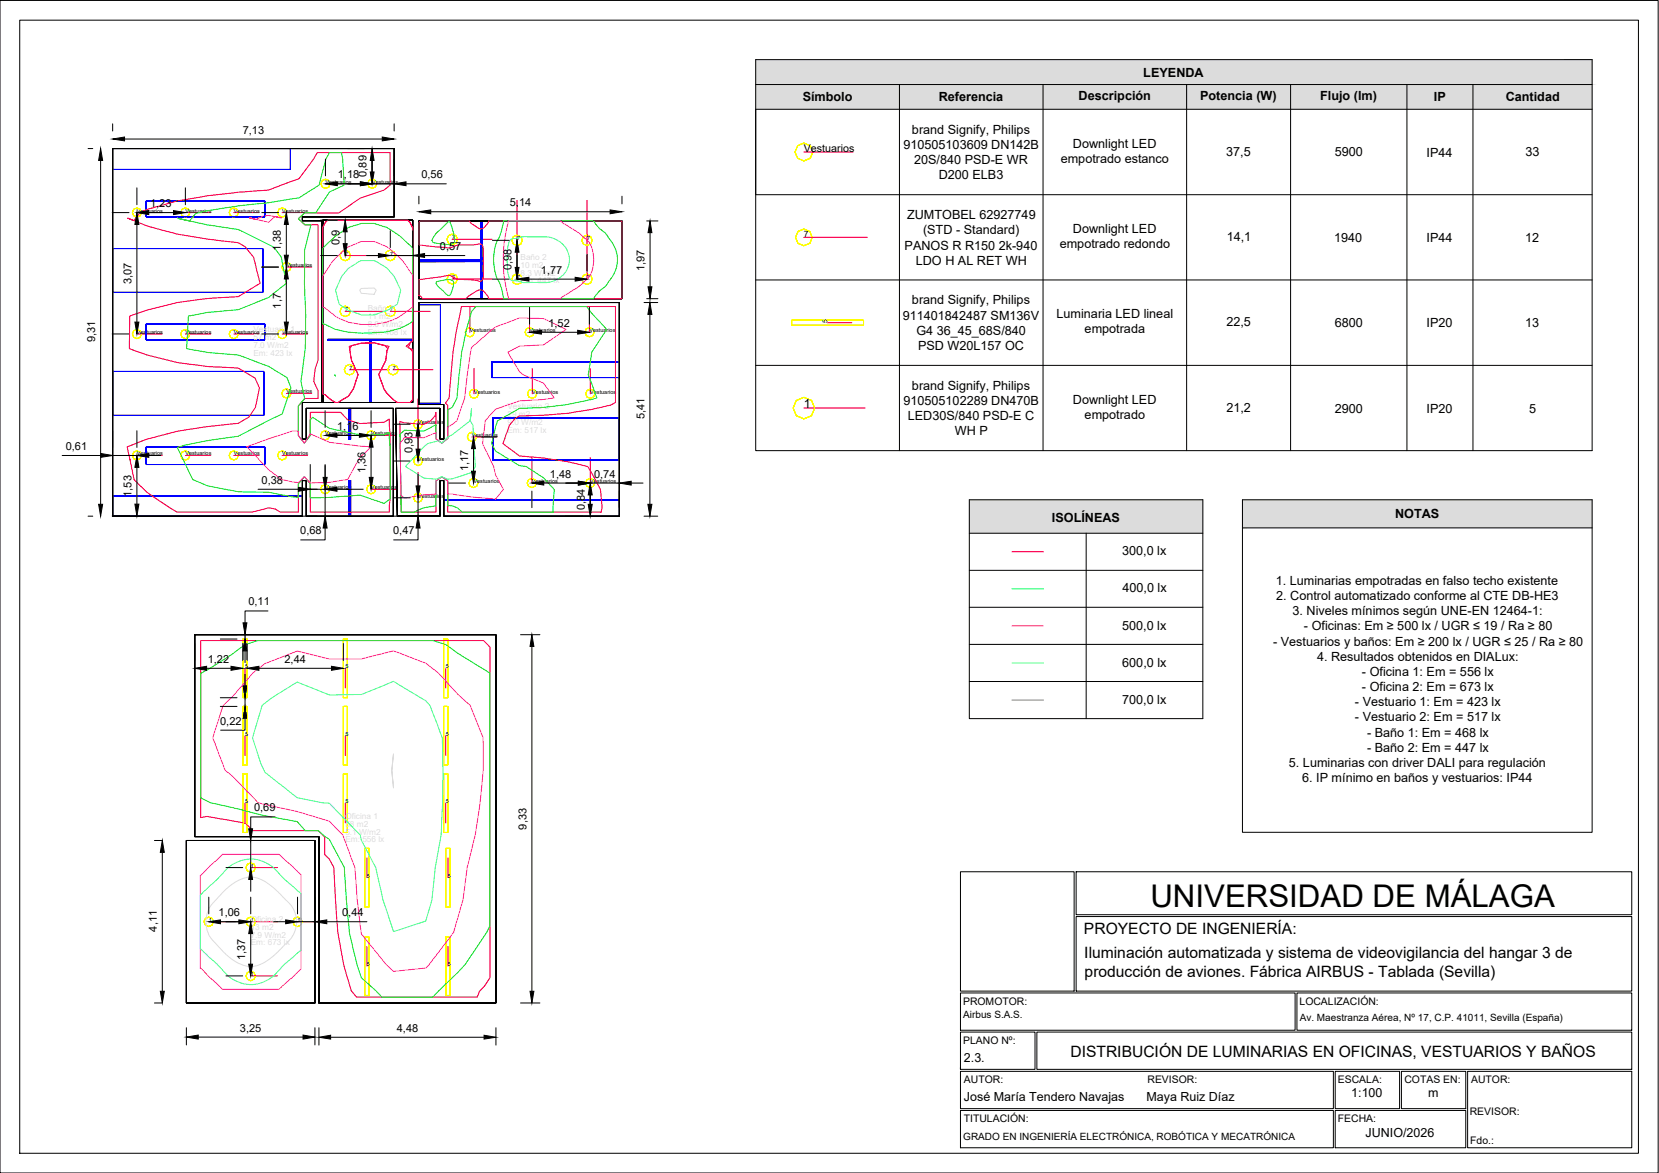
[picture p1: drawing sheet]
<svg xmlns="http://www.w3.org/2000/svg" width="420mm" height="297mm" viewBox="0 0 420 297" stroke-linecap="round" stroke-linejoin="round" font-family="sans-serif">
<!-- layer: DLXLUM -->
<g fill="none" stroke="#ff0" stroke-width=".25">
<path d="M202 36.9l-.7 1.6 .7 1.6 1.6 .7-1.6-.7-.7-1.6 .7-1.6 1.6-.7 1.6 .7 .7 1.6-.7-1.6-1.6-.7zM33.9 53l.8-.4 .8 .4 .4 .8-.4 .8-.8 .4-.8-.4-.4-.8 .4-.8 .8-.4 .8 .4 .4 .8-.4 .8-.8 .4-.8-.4-.4-.8zM33.9 53l-.4 .8 .4 .8 .8 .4 .8-.4 .4-.8-.4 .8-.8 .4-.8-.4-.4-.8 .4-.8 .8-.4zM34.7 52.6l.8 .4 .4 .8-.4-.8zM70.7 53l-.4 .8 .4 .8 .8 .4-.8-.4-.4-.8 .4-.8 .8-.4 .8 .4 .3 .8-.3-.8-.8-.4zM71.5 55l.8-.4 .3-.8-.3 .8zM81.3 46.6l.3 .8 .8 .3 .9-.3 .3-.8-.3 .8-.9 .3-.8-.3zM81.6 45.7l-.3 .9 .3-.9 .8-.3 .9 .3-.9-.3zM83.3 45.7l.3 .9zM93.1 46.6l.3 .8 .8 .3 .9-.3-.9 .3-.8-.3zM93.4 45.7l-.3 .9zM93.4 45.7l.8-.3 .9 .3-.9-.3z"/>
<path d="M95.1 45.7l.3 .9zM95.4 46.6l-.3 .8zM113.6 59.7l.9-.4 1 .4 .4 .9-.4 1-1 .4-.9-.4-.4-1 .4-.9 .9-.4 1 .4 .4 .9-.4 1-1 .4M113.6 59.7l-.4 .9 .4 1 .9 .4M113.6 59.7l-.4 .9zM113.6 59.7l.9-.4zM114.5 59.3l1 .4zM115.5 59.7l.4 .9zM130 59.9l-.4 1zM130 59.9l.9-.4zM130.9 59.5l1 .4zM131.9 59.9l.4 1z"/>
<path d="M147.7 59.9l-.4 1zM147.7 59.9l1-.4zM148.7 59.5l.9 .4zM149.6 59.9l.4 1zM202.1 58.6l1.5-.6 1.5 .6 .6 1.5-.6 1.5-1.5 .6-1.5-.6-.6-1.5 .6-1.5 1.5-.6 1.5 .6 .6 1.5-.6 1.5-1.5 .6M202.1 58.6l-.6 1.5 .6 1.5 1.5 .6M202.1 58.6l-.6 1.5zM202.1 58.6l1.5-.6zM203.6 40.8l1.6-.7 .7-1.6-.7 1.6zM203.6 58l1.5 .6zM205.1 58.6l.6 1.5zM71.7 66.8l-.3 .8 .3 .8 .8 .4-.8-.4-.3-.8 .3-.8 .8-.4 .9 .4 .3 .8-.3-.8-.9-.4z"/>
<path d="M72.5 68.8l.9-.4 .3-.8-.3 .8zM86.1 78.9l.4 .9zM86.1 64.7l.4 .9zM86.5 77.9l.9-.4 .9 .4 .5 1-.5 .9-.9 .4-.9-.4-.4-.9 .4-1 .9-.4 .9 .4 .5 1-.5 .9-.9 .4M86.5 77.9l-.4 1 .4 .9 .9 .4M86.5 79.8l.9 .4zM86.5 77.9l-.4 1zM86.5 77.9l.9-.4zM86.5 63.7l.9-.3 .9 .3 .5 1-.5 .9-.9 .4-.9-.4-.4-.9 .4-1 .9-.3 .9 .3 .5 1-.5 .9-.9 .4M86.5 63.7l-.4 1 .4 .9 .9 .4M86.5 65.6l.9 .4zM86.5 63.7l-.4 1z"/>
<path d="M86.5 63.7l.9-.3zM87.4 77.5l.9 .4zM87.4 66l.9-.4zM87.4 63.4l.9 .3zM88.3 77.9l.5 1zM88.3 63.7l.5 1zM88.8 78.9l-.5 .9zM88.8 64.7l-.5 .9zM97.5 78.9l.4 .9zM97.5 64.7l.4 .9zM97.9 77.9l.9-.4 1 .4 .4 1-.4 .9-1 .4-.9-.4-.4-.9 .4-1 .9-.4 1 .4 .4 1-.4 .9-1 .4M97.9 77.9l-.4 1 .4 .9 .9 .4"/>
<path d="M97.9 79.8l.9 .4zM97.9 77.9l-.4 1zM97.9 77.9l.9-.4zM97.9 63.7l.9-.3 1 .3 .4 1-.4 .9-1 .4-.9-.4-.4-.9 .4-1 .9-.3 1 .3 .4 1-.4 .9-1 .4M97.9 63.7l-.4 1 .4 .9 .9 .4M97.9 65.6l.9 .4zM97.9 63.7l-.4 1zM97.9 63.7l.9-.3zM98.8 77.5l1 .4zM98.8 66l1-.4zM98.8 63.4l1 .3zM99.8 77.9l.4 1z"/>
<path d="M99.8 63.7l.4 1zM100.2 78.9l-.4 .9zM100.2 64.7l-.4 .9zM113.2 60.6l.4 1zM113.2 70.6l.4 1zM113.6 61.6l.9 .4zM113.6 69.7l.9-.4 1 .4 .4 .9-.4 1-1 .4-.9-.4-.4-1 .4-.9 .9-.4 1 .4 .4 .9-.4 1-1 .4M113.6 69.7l-.4 .9 .4 1 .9 .4M113.6 71.6l.9 .4zM113.6 69.7l-.4 .9zM113.6 69.7l.9-.4zM114.5 62l1-.4z"/>
<path d="M114.5 72l1-.4zM114.5 69.3l1 .4zM115.5 69.7l.4 .9zM115.9 60.6l-.4 1zM115.9 70.6l-.4 1zM129.6 70.7l.4 1zM129.6 60.9l.4 .9zM130 71.7l.9 .3zM130 69.8l-.4 .9zM130 69.8l.9-.4zM130 61.8l.9 .4zM130.9 69.4l1 .4z"/>
<path d="M130.9 72l1-.3zM130.9 62.2l1-.4zM131.9 69.8l.4 .9zM132.3 70.7l-.4-.9-1-.4-.9 .4-.4 .9 .4 1 .9 .3 1-.3 .4-1-.4-.9-1-.4-.9 .4-.4 .9 .4 1M132.3 70.7l-.4 1-1 .3-.9-.3M132.3 70.7l-.4 1zM132.3 60.9l-.4-1-1-.4-.9 .4-.4 1 .4 .9 .9 .4 1-.4 .4-.9-.4-1-1-.4-.9 .4-.4 1 .4 .9M132.3 60.9l-.4 .9-1 .4-.9-.4M132.3 60.9l-.4 .9zM147.3 70.7l.4 1zM147.3 60.9l.4 .9zM147.7 71.7l1 .3z"/>
<path d="M147.7 69.8l-.4 .9zM147.7 69.8l1-.4zM147.7 61.8l1 .4zM148.7 69.4l.9 .4zM148.7 72l.9-.3zM148.7 62.2l.9-.4zM149.6 69.8l.4 .9zM150 70.7l-.4-.9-.9-.4-1 .4-.4 .9 .4 1 1 .3 .9-.3 .4-1-.4-.9-.9-.4-1 .4-.4 .9 .4 1M150 70.7l-.4 1-.9 .3-1-.3M150 70.7l-.4 1zM150 60.9l-.4-1-.9-.4-1 .4-.4 1 .4 .9 1 .4 .9-.4 .4-.9-.4-1-.9-.4-1 .4-.4 1 .4 .9M150 60.9l-.4 .9-.9 .4-1-.4"/>
<path d="M150 60.9l-.4 .9zM201.5 60.1l.6 1.5zM202.1 61.6l1.5 .6zM203.6 62.2l1.5-.6zM205.7 60.1l-.6 1.5zM33.5 84.6l.4 .8 .8 .4 .8-.4 .4-.8-.4 .8-.8 .4-.8-.4zM33.9 83.8l.8-.4 .8 .4 .4 .8-.4 .8-.8 .4-.8-.4-.4-.8 .4-.8 .8-.4 .8 .4 .4 .8-.4 .8-.8 .4-.8-.4-.4-.8zM33.9 83.8l-.4 .8 .4-.8 .8-.4zM34.7 83.4l.8 .4zM35.5 83.8l.4 .8zM45.8 84.6l.3 .8 .8 .4 .9-.4 .3-.8-.3 .8-.9 .4-.8-.4zM46.1 83.8l-.3 .8 .3-.8 .8-.4 .9 .4-.9-.4z"/>
<path d="M47.8 83.8l.3 .8zM58 84.6l.4 .8 .8 .4 .8-.4 .4-.8-.4 .8-.8 .4-.8-.4zM58.4 83.8l-.4 .8 .4-.8 .8-.4 .8 .4-.8-.4zM60 83.8l.4 .8zM70.3 84.6l.4 .8 .8 .4-.8-.4zM70.7 83.8l-.4 .8 .4-.8 .8-.4 .8 .4-.8-.4zM71.5 85.8l.8-.4 .3-.8-.3 .8zM71.7 98.8l-.3 .8 .3 .8-.3-.8 .3-.8 .8-.3 .9 .3-.9-.3zM72.3 83.8l.3 .8zM73.4 98.8l.3 .8zM87.2 93.6l.4 1zM87.4 80.2l.9-.4z"/>
<path d="M87.6 92.7l.9-.4 1 .4 .4 .9-.4 1-1 .3-.9-.3-.4-1 .4-.9 .9-.4 1 .4 .4 .9-.4 1-1 .3M87.6 92.7l-.4 .9 .4 1 .9 .3M87.6 94.6l.9 .3zM87.6 92.7l-.4 .9zM87.6 92.7l.9-.4zM88.5 94.9l1-.3zM88.5 92.3l1 .4zM89.5 92.7l.4 .9zM89.9 93.6l-.4 1zM98.2 93.6l.4 1zM98.6 92.7l.9-.4 1 .4 .4 .9-.4 1-1 .3-.9-.3-.4-1 .4-.9 .9-.4 1 .4 .4 .9-.4 1-1 .3M98.6 92.7l-.4 .9 .4 1 .9 .3"/>
<path d="M98.6 94.6l.9 .3zM98.6 92.7l-.4 .9zM98.6 92.7l.9-.4zM98.8 80.2l1-.4zM99.5 94.9l1-.3zM99.5 92.3l1 .4zM100.5 92.7l.4 .9zM100.9 93.6l-.4 1zM117.8 84.1l.4 .8 .8 .4 .8-.4 .3-.8-.3-.8-.8-.3 .8 .3 .3 .8-.3 .8-.8 .4-.8-.4zM118.2 83.3l-.4 .8 .4-.8 .8-.3zM119.2 98.9l-.3 .8 .3 .8-.3-.8zM119.2 98.9l.9-.4z"/>
<path d="M120.1 98.5l.8 .4zM120.9 98.9l.3 .8-.3 .8 .3-.8zM133 84.1l.3 .8 .8 .4-.8-.4zM133.3 83.3l-.3 .8zM133.3 83.3l.8-.3zM133.9 98.9l-.3 .8 .3 .8-.3-.8zM133.9 98.9l.9-.4zM134.1 83l.9 .3 .3 .8-.3 .8-.9 .4 .9-.4 .3-.8-.3-.8zM134.8 98.5l.8 .4zM135.6 98.9l.3 .8-.3 .8 .3-.8zM148.1 84.1l.4 .8 .8 .4 .8-.4-.8 .4-.8-.4zM148.5 83.3l-.4 .8z"/>
<path d="M148.5 83.3l.8-.3zM148.7 98.9l-.4 .8 .4 .8-.4-.8zM148.7 98.9l.8-.4zM149.3 83l.8 .3 .4 .8-.4 .8 .4-.8-.4-.8zM149.5 98.5l.8 .4zM150.3 98.9l.4 .8-.4 .8 .4-.8zM200.5 81.1v1.3v-1.3h18.2v1.3h-18.2v-1.3h18.2v1.3v-1.3zM200.5 81.1h18.2v1.3h-18.2h18.2h-18.2zM33.9 114.5l.8-.3 .8 .3 .4 .8-.4 .8-.8 .4-.8-.4-.4-.8 .4-.8 .8-.3 .8 .3 .4 .8-.4 .8-.8 .4-.8-.4-.4-.8zM33.9 116.1l.8 .4 .8-.4 .4-.8-.4 .8-.8 .4zM33.9 114.5l-.4 .8 .4 .8-.4-.8 .4-.8 .8-.3zM34.7 114.2l.8 .3z"/>
<path d="M35.5 114.5l.4 .8zM46.1 116.1l.8 .4 .9-.4 .3-.8-.3 .8-.9 .4zM46.1 114.5l-.3 .8 .3 .8-.3-.8 .3-.8 .8-.3 .9 .3-.9-.3zM47.8 114.5l.3 .8zM58.4 116.1l.8 .4 .8-.4 .4-.8-.4 .8-.8 .4zM58.4 114.5l-.4 .8 .4 .8-.4-.8 .4-.8 .8-.3 .8 .3-.8-.3zM60 114.5l.4 .8zM70.7 116.1l.8 .4zM70.7 114.5l-.4 .8 .4 .8-.4-.8 .4-.8 .8-.3 .8 .3-.8-.3zM71.5 116.5l.8-.4 .3-.8-.3 .8zM71.7 100.4l.8 .4zM72.3 114.5l.3 .8z"/>
<path d="M72.5 100.8l.9-.4 .3-.8-.3 .8zM81.5 109.4l-.3 .9 .3 .8 .8 .3 .9-.3-.9 .3-.8-.3-.3-.8zM81.5 109.4l.8-.3 .9 .3 .3 .9-.3-.9-.9-.3zM83.5 110.3l-.3 .8zM105.1 115.9l-.4 .8 .4 .8 .8 .4-.8-.4-.4-.8 .4-.8 .8-.3zM105.1 108.3l.8 .3zM105.1 106.6l-.4 .8 .4 .9-.4-.9 .4-.8 .8-.3zM105.9 115.6l.8 .3 .3 .8-.3 .8-.8 .4 .8-.4 .3-.8-.3-.8zM105.9 106.3l.8 .3zM106.7 106.6l.3 .8-.3 .9-.8 .3 .8-.3 .3-.9zM118.4 110.6l.3 .8zM118.7 111.4l.8 .4 .9-.4 .3-.8-.3 .8-.9 .4z"/>
<path d="M118.7 109.8l-.3 .8 .3-.8 .8-.3zM119.2 100.5l.9 .4zM119.5 109.5l.9 .3zM120.1 100.9l.8-.4zM120.4 109.8l.3 .8zM133.9 100.5l.9 .4 .8-.4-.8 .4zM148.7 100.5l.8 .4zM149.5 100.9l.8-.4zM200.9 103.3l.8 2 1.9 .8-1.9-.8zM201.7 101.4l-.8 1.9 .8-1.9 1.9-.8zM203.6 106.1l1.9-.8 .8-2-.8 2zM203.6 100.6l1.9 .8 .8 1.9-.8-1.9z"/>
<path d="M81.5 123l-.3 .9 .3 .8 .8 .3 .9-.3-.9 .3-.8-.3-.3-.8zM81.5 123l.8-.3 .9 .3 .3 .9-.3-.9-.9-.3zM83.5 123.9l-.3 .8zM104.7 126.1l.4 .8zM105.1 126.9l.8 .3zM105.1 125.3l-.4 .8 .4-.8 .8-.4zM105.9 124.9l.8 .4zM105.9 127.2l.8-.3 .3-.8-.3 .8zM106.7 125.3l.3 .8zM107 126.1l-.3-.8-.8-.4-.8 .4-.4 .8 .4 .8 .8 .3 .8-.3 .3-.8-.3-.8-.8-.4-.8 .4-.4 .8 .4 .8M107 126.1l-.3 .8-.8 .3-.8-.3M119.1 123.1l.8 .4 .8-.4 .4-.8-.4 .8-.8 .4z"/>
<path d="M119.1 121.5l-.4 .8 .4 .8-.4-.8 .4-.8 .8-.4zM119.9 121.1l.8 .4 .4 .8-.4-.8zM121.1 122.3l-.4-.8-.8-.4-.8 .4-.4 .8 .4 .8 .8 .4 .8-.4 .4-.8-.4-.8-.8-.4-.8 .4-.4 .8 .4 .8M121.1 122.3l-.4 .8-.8 .4-.8-.4M133.9 123.1l.8 .4 .8-.4 .3-.8-.3 .8-.8 .4zM133.9 121.5l-.4 .8 .4 .8-.4-.8 .4-.8 .8-.4zM134.7 121.1l.8 .4 .3 .8-.3-.8zM135.8 122.3l-.3-.8-.8-.4-.8 .4-.4 .8 .4 .8 .8 .4 .8-.4 .3-.8-.3-.8-.8-.4-.8 .4-.4 .8 .4 .8M135.8 122.3l-.3 .8-.8 .4-.8-.4M148.6 123.1l.9 .4 .8-.4 .3-.8-.3 .8-.8 .4zM148.6 121.5l-.3 .8 .3 .8-.3-.8 .3-.8 .9-.4zM149.5 121.1l.8 .4 .3 .8-.3-.8z"/>
<path d="M150.6 122.3l-.3-.8-.8-.4-.9 .4-.3 .8 .3 .8 .9 .4 .8-.4 .3-.8-.3-.8-.8-.4-.9 .4-.3 .8 .3 .8M150.6 122.3l-.3 .8-.8 .4-.9-.4M61.5 161.8h1.1v14.9h-1.1v-14.9h1.1v14.9v-14.9zM61.5 161.8v14.9h1.1h-1.1zM61.5 161.8h1.1v14.9h-1.1zM61.5 178.9h1.1v14.8h-1.1v-14.8h1.1v14.8h-1.1v-14.8h1.1v14.8h-1.1v-14.8v14.8h1.1v-14.8zM87 161.8h1v14.9h-1v-14.9h1v14.9v-14.9zM87 176.7h1zM87 161.8h1v14.9h-1zM87 178.9h1v14.8h-1v-14.8h1v14.8h-1h1v-14.8zM87 178.9v14.8zM87 178.9h1v14.8h-1z"/>
<path d="M112.4 161.8h1v14.9h-1v-14.9h1v14.9v-14.9zM112.4 161.8h1v14.9h-1v-14.9v14.9h1h-1zM112.4 178.9h1v14.8h-1v-14.8h1v14.8h-1v-14.8h1v14.8h-1v-14.8v14.8h1v-14.8zM61.5 195.9h1.1v14.9h-1.1v-14.9h1.1v14.9h-1.1v-14.9v14.9h1.1v-14.9zM61.5 195.9h1.1v14.9h-1.1zM87 195.9h1v14.9h-1v-14.9h1v14.9h-1h1v-14.9zM87 195.9h1v14.9h-1zM112.4 195.9h1v14.9h-1v-14.9h1v14.9h-1v-14.9h1v14.9h-1v-14.9v14.9h1v-14.9zM62.3 219.7l.4 .8 .8 .4-.8-.4zM62.7 218.8l.8-.3 .8 .3 .4 .9-.4 .8-.8 .4-.8-.4-.4-.8 .4-.9 .8-.3 .8 .3 .4 .9-.4 .8-.8 .4M62.7 218.8l-.4 .9 .4 .8 .8 .4M62.7 218.8l-.4 .9z"/>
<path d="M62.7 218.8l.8-.3zM63.5 218.5l.8 .3 .4 .9-.4-.9zM64.7 219.7l-.4 .8zM92.4 214.8h1v14.9h-1zM92.4 214.8h1h-1v14.9h1h-1zM93.4 214.8v14.9zM112.9 214.8h1.1v14.9h-1.1zM112.9 214.8v14.9h1.1h-1.1v-14.9h1.1v14.9v-14.9zM51.6 233.4l.4 .9 .9 .3-.9-.3zM52 232.6l-.4 .8 .4-.8 .9-.4zM52.9 232.2l.8 .4 .4 .8-.4-.8zM54.1 233.4l-.4 .9-.8 .3 .8-.3z"/>
<path d="M62.3 233.4l.4 .9 .8 .3-.8-.3zM62.7 232.6l.8-.4 .8 .4 .4 .8-.4 .9-.8 .3-.8-.3-.4-.9 .4-.8 .8-.4 .8 .4 .4 .8-.4 .9-.8 .3M62.7 232.6l-.4 .8 .4 .9 .8 .3M62.7 232.6l-.4 .8zM62.7 232.6l.8-.4zM63.5 234.6l.8-.3zM63.5 232.2l.8 .4 .4 .8-.4-.8zM63.5 220.9l.8-.4zM64.7 233.4l-.4 .9zM74.2 233.4l.3 .9 .9 .3 .8-.3 .3-.9-.3 .9-.8 .3-.9-.3zM74.5 232.6l-.3 .8 .3-.8 .9-.4 .8 .4 .3 .8-.3-.8-.8-.4zM92.4 237.3h1v14.8h-1v-14.8h1h-1v14.8h1h-1z"/>
<path d="M92.4 237.3h1v14.8v-14.8v14.8h-1zM112.9 237.3v14.8h1.1h-1.1v-14.8h1.1v14.8h-1.1v-14.8h1.1v14.8h-1.1v-14.8h1.1v14.8v-14.8zM62.3 247.1l.4 .9 .8 .4-.8-.4zM62.7 246.3l.8-.4 .8 .4 .4 .8-.4 .9-.8 .4-.8-.4-.4-.9 .4-.8 .8-.4 .8 .4 .4 .8-.4 .9-.8 .4M62.7 246.3l-.4 .8 .4 .9 .8 .4M62.7 246.3l-.4 .8zM62.7 246.3l.8-.4zM63.5 248.4l.8-.4zM63.5 245.9l.8 .4 .4 .8-.4-.8zM64.7 247.1l-.4 .9z"/>
<circle cx="203.6" cy="38.5" r="2.26"/>
<circle cx="46.9" cy="53.8" r="1.17"/>
<circle cx="59.2" cy="53.8" r="1.17"/>
<circle cx="71.5" cy="53.8" r="1.17"/>
<circle cx="82.4" cy="46.5" r="1.17"/>
<circle cx="94.3" cy="46.5" r="1.17"/>
<circle cx="72.5" cy="67.6" r="1.17"/>
<circle cx="46.9" cy="84.6" r="1.17"/>
<circle cx="59.2" cy="84.6" r="1.17"/>
<circle cx="71.5" cy="84.6" r="1.17"/>
<circle cx="72.5" cy="99.6" r="1.17"/>
<circle cx="119" cy="84.1" r="1.17"/>
<circle cx="120" cy="99.7" r="1.17"/>
<circle cx="134.1" cy="84.1" r="1.17"/>
<circle cx="134.8" cy="99.7" r="1.17"/>
<circle cx="149.3" cy="84.1" r="1.17"/>
<circle cx="149.5" cy="99.7" r="1.17"/>
<circle cx="46.9" cy="115.3" r="1.17"/>
<circle cx="59.2" cy="115.3" r="1.17"/>
<circle cx="71.5" cy="115.3" r="1.17"/>
<circle cx="82.4" cy="110.2" r="1.17"/>
<circle cx="94" cy="110.2" r="1.17"/>
<circle cx="105.9" cy="107.4" r="1.15"/>
<circle cx="105.9" cy="116.7" r="1.14"/>
<circle cx="119.5" cy="110.6" r="1.17"/>
<circle cx="203.6" cy="103.3" r="2.73"/>
<circle cx="82.4" cy="123.9" r="1.17"/>
<circle cx="94" cy="123.9" r="1.17"/>
<circle cx="52.9" cy="233.4" r="1.22"/>
<circle cx="75.4" cy="233.4" r="1.21"/>
</g>
<g fill="none" stroke="#f00" stroke-width=".25">
<path d="M203.6 38.5h12.5M34.7 53.8h6.4M46.9 53.8h6.5M59.2 53.8h6.4M71.5 53.8h6.4M82.4 46.6h6.5M94.2 46.6h6.5M130.9 50.7v20M148.7 50.7v20M72.5 67.6h6.5M87.4 78.9h10.1M87.4 64.7h10.1"/>
<path d="M98.8 78.9h10.1M98.8 64.7h10.1M114.5 60.6h10.1M114.5 70.6h10.1M119 77.7v6.4M134.1 77.7v6.4M149.3 77.7v6.4M203.6 60.1h16.1M34.7 84.6h6.4M46.9 84.6h6.5M59.2 84.6h6.4M71.5 84.6h6.4"/>
<path d="M72.5 99.6h6.5M88.5 93.6h10.1M99.5 93.6h10.1M120.1 93.3v6.4M134.8 93.3v6.4M149.5 93.3v6.4M209.6 81.7h6.1M34.7 115.3h6.4M46.9 115.3h6.5M59.2 115.3h6.4M71.5 115.3h6.4M82.3 110.3h6.5"/>
<path d="M94 110.3h6.4M105.9 101v6.4M105.9 110.3v6.4M105.9 119.6v6.5M119.5 110.6h6.4M119.9 115.9v6.4M134.7 115.9v6.4M149.5 115.9v6.4M203.6 103.3h15.5M82.3 123.9h6.5M94 123.9h6.4M62.1 169.2v5"/>
<path d="M87.5 169.2v5M112.9 169.2v5M62.1 186.3v5M87.5 186.3v5M112.9 186.3v5M62.1 203.4v5M63.5 219.7h6.8M87.5 203.4v5M92.9 217.2v5M112.9 203.4v5M113.5 217.2v5M52.9 233.4h6.7"/>
<path d="M63.5 233.4h6.8M75.4 233.4h6.8M92.9 239.7v5M113.5 239.7v5M63.5 247.1h6.8"/>
</g>
<!-- layer: DLXFURN -->
<g fill="none" stroke="#00f" stroke-width=".25">
<path d="M28.5 37.6h45v5.3h-45zM73.5 37.6v5.3zM28.5 42.9h45zM37 50.9h30.1v4h-30.1zM37 54.9h30.1zM37 50.9h30.1v4v-4zM121.9 56v9.9zM121.9 56h.1zM122 56v19.6zM28.5 62.9h38v11.1h-38zM28.5 62.9v11.1zM28.5 74h38z"/>
<path d="M28.5 62.9h38v11.1v-11.1zM106.1 77.2h5.4v24.9h-5.4h5.4h-5.4zM106.1 77.2h5.4zM106.1 65.9v.4v-.4h15.8zM106.1 66.3l15.8-.1v9.4v-9.4zM111.5 77.2v24.9zM121.9 66.2l-15.8 .1v-.4h15.8v-9.9h.1v19.6M121.9 66.2v9.4h.1M28.5 94.1h38.3v11.1h-38.3v-11.1v11.1h38.3h-38.3zM28.5 94.1h38.3v11.1v-11.1zM37 82.1h30.1v3.9h-30.1zM37 86h30.1z"/>
<path d="M37 82.1h30.1v3.9v-3.9zM83.1 85.9h21.4v.2h-10.5v15.8h-.4v-15.8h-10.5zM83.1 85.9v.2zM83.1 86.1h10.5zM83.1 85.9h21.4zM93.6 86.1v15.8h.4h-.4zM94 86.1v15.8zM94 86.1h10.5zM124.6 91.6h32.2v4h-32.2zM124.6 91.6v4zM124.6 95.6h32.2zM124.6 91.6h32.2z"/>
<path d="M37 113.2h30.1v4.4h-30.1zM37 117.6h30.1zM37 113.2h30.1zM67.1 113.2v4.4zM88.4 111.2h.4zM88.4 103.4h.4v7.8h-.4zM88.4 103.4v7.8zM88.8 103.4v7.8zM124.8 105.8h32v10.7h-32zM124.8 116.5h32zM124.8 105.8h32zM156.8 105.8v10.7z"/>
<path d="M28.5 125.6v5.1v-5.1h48.1v5.1h-48.1zM28.5 130.7h48.1zM28.5 125.6h48.1zM88.4 121.7h.4v9h-.4zM88.4 121.7h.4zM88.8 121.7v9zM112.4 126.6h44.4v4.1h-44.4zM112.4 126.6h44.4z"/>
</g>
<!-- layer: DLXSCENE -->
<g fill="none" stroke="#000" stroke-width=".25">
<path d="M28.5 37.6h71.3v17.3h-23.2M28.5 37.6v93.1M76.6 54.9v1h4.9v46h-4.9v9.3h1h-1v-9.3h4.9v-46h-4.9v-1h23.2v-17.3v17.3zM76.6 54.9v1h4.9v46h-4.9v9.3M81.7 55.7h22.8v46.2v-46.2h-22.8v46.2v-46.2h22.8v46.2h-22.8h22.8v-46.2h-22.8v46.2h22.8h-22.8zM106.1 56h51.4v19.6h-51.4h51.4v-19.6h-51.4v19.6v-19.6h51.4v19.6h-51.4h51.4v-19.6h-51.4v19.6zM106.1 76.6v25.8v-25.8h50.7v54.1h-44.4v-9h-1v9v-9h1v9h44.4v-54.1zM106.1 76.6h50.7v54.1h-44.4v-9h-1v9h-10.8l-.4-27.3 .4 27.3h10.8h-10.8l-.4-27.3h11.2v7.8h1v-8.8h-6.3zM106.1 76.6h50.7v54.1h-44.4v-9h-1v9h-10.8l-.4-27.3h11.2v7.8h1v-8.8h-6.3zM76.6 111.2h1v-7.8h22v27.3h-22v-9M77.6 103.4v7.8v-7.8h22v27.3h-22v-9h-1h1v9h22v-27.3zM100.2 103.4h11.2v7.8h1v-8.8h-6.3h6.3v8.8h-1v-7.8z"/>
<path d="M28.5 130.7h48.1v-9v9zM77.6 121.7h-1v9h-48.1v-93.1h71.3h-71.3v93.1M77.6 121.7h-1v9h-48.1M49.3 160.7h76.3v93.3h-44.8h44.8v-93.3h-76.3v51.2h31.5v42.1v-42.1h-31.5v-51.2h76.3v93.3h-44.8v-42.1h-31.5zM49.3 160.7h76.3v93.3h-44.8v-42.1h-31.5zM47.2 212.8h32.6v41.2h-32.6h32.6v-41.2zM47.2 212.8h32.6v41.2v-41.2h-32.6v41.2v-41.2v41.2h32.6h-32.6z"/>
</g>
<!-- layer: DLXISO -->
<path d="M32.2 55.2l1.7 .7 1.7-2.2 1.7-.7a78.2 78.2 0 0 1 13.8-3.1l9.2-1.2 4.6-.4a10.9 10.9 0 0 0 6.3-1.4l4.5-1.7 3.7-4.9 .9-1.7h18.5v8.3l-1.5 1.2-3.1 1.1a12.5 12.5 0 0 0-5.9 3l-2.5 1.7h-8.7l-1.5 1.5 1.6 1.5h3.4v34.2l-.8 2.2-.3 3.3 1.1 2.4v1.9h-3.4l-1.6 1.9v7.5l1.5 1.9 1.5-1.9v-5.9h7.7l1.8 1.9 3 1 6.2-.4 1.3-.8 .2 3.9v16.4l-.2 3.3h-20v-7.2l-1.5-1.8-1.5 1.8v7.2h-4.6l-1.3-.8-1.7-.3-1.4 .4a19 19 0 0 1-7.9 .7h-13.8l-3.2-2a36.2 36.2 0 0 1-7.7-6.3l-1.8-8.3a78.3 78.3 0 0 1 23.5-5.4l4.6-.5 2.7-1.6 1.7-2.4 1-5-1.1-2.5-4.3-2.5a81.7 81.7 0 0 1-26.1-4.4l-1.4-.5 .1-8.3a82.7 82.7 0 0 1 27.4-4.9l5.6-3.4-1.7-6.6-2.1-2.6-1.8-1-6.1-.8a70.7 70.7 0 0 1-20.3-4.8zM82.4 56.3l.6-.6h20.2a4.2 4.2 0 0 1 1.3 4.3v26.3l-.5 .4-.6 1.3 1.1 .4v12.8l-.6 .7h-2a2.4 2.4 0 0 1-2.7-1.1l-.6-.6a13 13 0 0 1-2.7-5.4 11.8 11.8 0 0 0 2.1-6l.3-.5-.9-.9a14 14 0 0 0-8.4 .1l-.4 .9a11.1 11.1 0 0 0 1.7 5.7l.4 .7a13.9 13.9 0 0 1-2.5 5.6l-2.6 1.5h-.6l-.9-.5-1.8-1.5-.6-.1v-42.2zM82.4 56.3l.6-.6h20.2a4.2 4.2 0 0 1 1.3 4.3v26.3l-1.6 1.4a2.28 2.28 0 0 1 1.6 2.8v10.7l-.6 .7h-2a2.4 2.4 0 0 1-2.7-1.1l-.6-.6a13 13 0 0 1-2.7-5.4 11.8 11.8 0 0 0 2.1-6l.5-1.1a15.4 15.4 0 0 0-10.1 0 15.2 15.2 0 0 0 1.9 6.4l.4 .7a13.9 13.9 0 0 1-2.5 5.6l-2.6 1.5h-.6l-.9-.5-1.8-1.5-.6-.1v-42.2zM106.1 56.3a2.85 2.85 0 0 1 2.4-.3h9.3a1.43 1.43 0 0 1 1.7 .7l.9 .5a1.76 1.76 0 0 0 3-.5l.3-.7h33.8v18.9a.57 .57 0 0 1-.1 .7 .57 .57 0 0 1-.7 0h-33l-.2-.6-.6-.8a1.53 1.53 0 0 0-2.6-.3l-1.4 1a2.33 2.33 0 0 1-2.5 .7h-8.9a.77 .77 0 0 1-.9-.5 .86 .86 0 0 1-.5-1.1v-2.5a.58 .58 0 0 1 .1-.7 .58 .58 0 0 1 .7-.1l4.8-.6a3.8 3.8 0 0 1 2.7-.1 8.9 8.9 0 0 0 4.9 .9l1.3 .1a1.15 1.15 0 0 0 1.5 0l.3-.9v-4.8v-2.4l-.4-.9a2.36 2.36 0 0 0-2 0h-3.7l-.8 .2a5.7 5.7 0 0 1-4.2 .4l-4.5-.5a.61 .61 0 0 1-.7-.2 .61 .61 0 0 1 0-.7zM116.8 77.6h39.1v24.3l-1.3 .7a86 86 0 0 1-23 2.7l-1.1 .6-1.5 1.8-1.6 4.6 4.2 3.2 7.3 .7a57.6 57.6 0 0 1 9.9 1.9l2.1 3.7a6 6 0 0 1 1.4 4.4l.2 2.4-.3 1.1h-38.8v-7.9l-1.5-1.1-1.5 1.1v7.9h-8.8l-.3-23 1.1 .4 3.7 .3a3.9 3.9 0 0 0 4.3-3v6.7l1.5 1.1 1.5-1.2v-8.4l-.6-.5 .9-1.3a120.1 120.1 0 0 1 3.1-23.2zM50.8 162.2h71.7l1.6 1.7v83.7l-1.3 2-1.4 1.5-.5 1.4h-30.6l-1.4-1.6a87.8 87.8 0 0 1-4-24.7l-.4-6.5-1.1-2.2-1.1-1.1v-4.4l-1.7-1.7h-16.5l-1.9-1.8-9.7-1.8-1.7 .3z" fill="none" stroke="#f00" stroke-width=".25"/>
<path d="M44.9 55.3l3.1 .7 1.6-2 3-.7 7.7-1.2 7.7-.8 7.7-1.2 5.1-3.2 1.7-6.6 .9-1.7h3.1l.3 1.7 .4 6.6-3.8 1.7-3.4 5.3h-2.9l-1.5 1.5 1.6 1.5h1.5l-.8 3.2a14.1 14.1 0 0 0-.8 6.7v4.9l.2 5a115.1 115.1 0 0 1-.2 13.2l-.9 6.7 .9 4.3-1.5 1.9v7.5l1.5 1.9 1.5-1.9v-3.9l.6-.8 4.2 2.9 4.7 1a31.9 31.9 0 0 0 9.2 .6l1.3-.6 .2 3.6v13.3l-1.5 1.1-6.2-2.1-7.7 .6-4.8 .1v-3.6l-1.5-1.8-1.5 1.8v3.4l-3-.4a45.3 45.3 0 0 0-12.3-1l-4.6-.9a17.4 17.4 0 0 1-6.9-2.2l-3.9-8a85.6 85.6 0 0 1 13.9-2.7l1.5-.2 11.2-5.7 2.2-6.6-1-2.6-1.5-.9a18.1 18.1 0 0 0-6.3-3.1l-1.5-.6a11.8 11.8 0 0 0-6.2-1.4l-4.6-.3-5.4-1 .5-8.3a87.7 87.7 0 0 1 12.6-1.6l7.7-3.1 4.5-3.6-1.3-6.6-1.7-2.4-9.2-4.6-1.5-.2a105.9 105.9 0 0 1-13.9-2.6zM110.4 59.1l3.1-2.9a.3 .3 0 0 1 .4-.2 .3 .3 0 0 1 .1 .4l.8 2.3 .3 2a.89 .89 0 0 1-.5 1.1l-.9 .2-2-.2a3.3 3.3 0 0 1-2.2-.7v-.5zM127.5 56h22a1.19 1.19 0 0 1 1.4 .8l1 1.1 1.5 1.2 1.7 2.4 1.1 2.5 .2 2.3-.4 2-.9 1.7-1.7 2.5-1.6 1.2-1 1.2a1.06 1.06 0 0 1-1.5 .7h-21.8l-.5-2.5-1.5-3.6-.5-3.1 .1-1.9 .3-2.2 1.6-3.9zM81.7 62.9a20.3 20.3 0 0 1 7.2-5.5 11.1 11.1 0 0 1 11 1.5l1.4 .9 3.2 3v18.5a17.1 17.1 0 0 1-9.8 3 27.3 27.3 0 0 1-10.4-1.2l-1.9-.9-.7-.2zM110.6 71.3l1.1-.2a3 3 0 0 1 3.2 .2v.9l-.6 2a.68 .68 0 0 1-.6 .6 .68 .68 0 0 1-.8-.4l-2.1-2a.74 .74 0 0 1-.2-1.1zM120.5 77.6h28l1.3 1.6 3.9 4.2-3.8 5.8-.9 5.8 2.2 5.8a79 79 0 0 1-19.6 2.6l-5.6 3.1-1.5 5.8 1 1.9 6.1 3.7 1.7 .2 2.2 1.5a9.6 9.6 0 0 1 3.9 3.4l1 .9-.3 5.8h-23l-1.1-1-1.3-.6-1.3-.1v-6.2l-1.5-1.1-1.5 1.1v6.3l-.7 .1a9.4 9.4 0 0 0-4.8 1.5h-3.3l-.3-19.7 1.1-1 4.9 .2 3.1-1.6v3.5l1.5 1.1 1.5-1.2v-7.2l1.2-.7 1.1-2.3a90 90 0 0 1 3.7-21.9zM85 95.2l-.3-.4 .3 .4M50.8 170.5l2.1-1.1 6.1-3.8 1.5-1.2a8.4 8.4 0 0 1 6.6-2.2h42.5l3.4 1.1 3 2.1 8.1 5.1v63.9l-.8 1.7-3.3 4.9a24.7 24.7 0 0 1-5.7 6.8l-4.7 4.7h-12.9l-5.2-4.9-1.1-3.3a64.6 64.6 0 0 1-2.5-14.8l-.7-9.8-3.8-7.2-2.8-2.2h-3.3l-2-2.2-1.7-.3a150.9 150.9 0 0 1-16.1-3.6l-4.2-.9-2.5-1.3z" fill="none" stroke="#0f0" stroke-width=".25"/>
<path d="M63.2 55.2l1.6 .4 1.6-.8 1.6-.2 3.3 .6-1.7-.4-1.6 1.5zM128.7 56h11.6a2.33 2.33 0 0 1 2.2 .4l4.1 2.6 2.5 2.2 .8 1.7 .5 2.6-.3 2.7-.9 2-2.9 2.6-3.6 2.2a1.89 1.89 0 0 1-2.2 .6h-10.9a.53 .53 0 0 1-.9-.2l-1-5.3-.2-3 .1-5.3zM85 65.3l.7-.6a9.8 9.8 0 0 1 5.1-3.3l.7-.2a9.7 9.7 0 0 1 5.9 1 19.7 19.7 0 0 1 7.1 7.6v8a16.3 16.3 0 0 1-12.3 4.4 13.9 13.9 0 0 1-9.8-4.2l-.7-.2v-7.8l2.4-3.6zM119.4 88l2.6-2.3a12.7 12.7 0 0 1 5.9-3.8l3.7-1.4 6.1 .2 5.7 2.7-5.7 3.9-6.1 .4-3 1.5 3 4.9 1 .9 5.1 2 2.7 3.8-2.7 .4-3.7 .2a8.8 8.8 0 0 0-4.8 .9l-3.7 1.3-2.6 2.9-.7 5.8 1.7 3.5a11.4 11.4 0 0 1 1.6 4.5l2 3.6-2 2.5-12.1-1.3v-3.3l-1.5-1.1-1.5 1.1v3.3l-3.1 .2-4.9 .8-.9-.7-.2-13.2 1.1-1.4 4.9 .1 3.1-1.3v1.5l1.5 1.1 1.5-1.2v-2.9l2.3-1.6a30.7 30.7 0 0 0 2.5-10.4zM62.5 113.1l11.7-4 1.4 .1v1.1l1.5 1.9 1.5-2.3 1.7 .7a11.2 11.2 0 0 0 6.2 1.8l7.5 .7-2.9 2.8-3 5.5-1.6 .3a28.6 28.6 0 0 1-7.9 .6l-1.5-1.6-1.5 1.5-4.3-.8a53.3 53.3 0 0 1-8.8-8.3zM64.1 170.4l3-2.4 8.2-3.1 4.8 1.2a13.7 13.7 0 0 0 6.6 .8h1.6a13.1 13.1 0 0 0 6.5-.9l4.9-1.2 8.1 3.1a25.6 25.6 0 0 1 6.5 6.1l1.7 1.8 3.1 2.8 3.2 8.2a110.6 110.6 0 0 1-4 32.9 60.2 60.2 0 0 1-2.9 14.6l-.5 1.8-6.2 8.2-.9 .8-8.1 .9-1.9-1.7-6.3-7.8-1-8.6-.6-8.2-3.1-8.3-3.4-3.5a113.3 113.3 0 0 0-16.3-4.2l-1.7-.4-6.4-6.7-2-1.5-3.1-8.3 2.6-8.2 2.5-2.3zM50.7 221.7l5.1-4.8a1.55 1.55 0 0 1 1.8-.5h11.5a2.46 2.46 0 0 1 2.7 1l3.8 3.5a1.66 1.66 0 0 1 .6 2.1v21.3a1.25 1.25 0 0 1-.8 1.8l-3.8 3.5a2.42 2.42 0 0 1-2.7 .9h-11.8a1.21 1.21 0 0 1-1.4-.7l-2.6-2.3-1.6-1.7a1.36 1.36 0 0 1-.8-1.5z" fill="none" stroke="#f0f" stroke-width=".25"/>
<path d="M88.2 68l1.3-.8a4.5 4.5 0 0 1 3.3-1.2h.7a2.9 2.9 0 0 1 2.6 .7 11 11 0 0 1 5.2 6.3l.2 .5-.9 3.5a14.7 14.7 0 0 1-6.5 2.7h-1.3a9.8 9.8 0 0 1-3.9-.9l-.7-.2-2.3-1.6-.9-3.5a14.4 14.4 0 0 1 3.2-5.5zM129.3 60.6l.5-.2 1.6-.1a5.8 5.8 0 0 1 3-.3h4.5l1.8 .6 1 .6 .9 .7 1 1.2 .5 1.7 .1 1.2-.1 1.1-.8 1.7-.8 1-1.2 .8-2.4 .9h-4.7a6 6 0 0 1-3.4-.4 1.82 1.82 0 0 1-2.1-1.9l-.3-2.7 .1-3.3 .3-1.6zM107.3 113.2l1-.9 2.8-.7 .8 .6 1.5-1.5 1.1-.6 4.6-3.6 .3-3.1-.3 3.1 .7 1.2 .1 4.6 .5 5.8-1 1.6-4.8 1.5-1.2 .2-1.5-.7-1.5 .7-3.1-.3-4.6-3zM66.4 178.6l2.3-1.8 6.6-4.1 8.1 3.3h1.6l6.5-.1 8.2-3.4 8.1 4.9 1.1 1.2 3.1 8.2 .2 8.3-.1 8.2a68.7 68.7 0 0 1-1.6 14.7l-.8 6.6a19.3 19.3 0 0 1-1.4 6.9l-.5 1.7-8.1 2.7a102.6 102.6 0 0 1-4.2-14.6l-.3-1.6-3.7-6.9-.3-1.4-7.8-8-1.9-.1-6.2-1.3-8.2-6.4-1-2.2-2.1-6.6zM50.8 226.6l3.9-3.6 3-3.3 2.3-1.4 1.9-.6 2.4-.2 1.6 .4 1.9 .8a18.8 18.8 0 0 1 4.5 4.2l3.1 2.7a1.87 1.87 0 0 1 .8 2.3v11.5a1.49 1.49 0 0 1-.9 2l-3.2 2.7-2 2.1a8.8 8.8 0 0 1-14-.8l-4.8-4.7a2.05 2.05 0 0 1-.6-2.2z" fill="none" stroke="#0ff" stroke-width=".25"/>
<path d="M91.5 73.1l3.2-.2 .6 .6-.6 1-3.2-.2-.4-.8zM99.7 191a21.8 21.8 0 0 0 0 8.5 28.1 28.1 0 0 1 0-8.5zM56.3 226.1l2.4-2.1 2.1-1.3 1.9-.5h1.6l1.9 .5 2.1 1.3 1.3 1 2.7 2.8a7.1 7.1 0 0 1-.2 11.5l-2.5 2.5-2.1 1.6-1.9 1-2 .4-2-.4-2.5-1.3-1.9-1.4-2.2-2.4a7.6 7.6 0 0 1 .2-11.9z" fill="none" stroke="#dcdcdc" stroke-width=".25"/>
<!-- layer: MAPAS -->
<g fill="none" stroke="#000" stroke-width=".25">
<path d="M191.4 15.1h211.8v99h-211.8zM22.3 37.6h1.2M28.5 31.4v1.8M31.5 35.2h65.3M88 37.6h4.2M99.8 31.4v1.8M191.4 21.4h211.8M227.8 21.4v92.7M264.2 21.4v92.7M300.5 21.4v92.7M326.9 21.4v92.7M356.3 21.4v92.7"/>
<path d="M373 21.4v92.7M403.2 27.7h-211.8v21.6h211.8M25.5 40.6v87.1M28.4 53.8h4.3M34.7 47.6v4.2M34.7 56.8v24.8M37.7 53.8h6.2M46.9 47.6v4.2M66.3 53.8h4.2M72.5 56.8v7.8M81.2 55.7h4.2M82.4 40.3v4.2"/>
<path d="M85.4 46.6h6.8M87.4 58.7v3M94.2 40.3v4.2M94.2 46.6h5.6M98.8 58.4v4.3M99.8 40.3v4.2M102.8 46.6h10.2M104.5 58.4v4.3M106.1 49.7v1.9M109.1 53.6h45.4M157.5 49.7v1.9M163.8 56h2.8"/>
<path d="M164.6 58.9v13.7M66.3 67.6h4.2M72.5 70.6v11M81.2 64.7h4.2M92.8 64.7h3M98.8 64.7h5.7M107.5 64.7h10.2M124.7 70.7h4.2M124.7 60.9h4.2M130.9 63.9v4.8M133.9 70.7h11.8M134.1 77.9v4.2"/>
<path d="M148.7 64.5v4.2M149.3 77.9v4.2M163.1 76.6h3.5M163.8 75.6h2.8M164.6 79.6v48.1M191.4 70.9h211.8M28.4 84.6h4.3M66.3 84.6h4.2M137.1 84.1h9.2M191.4 92.5h211.8M15.7 115.3h9.8M28.4 115.3h6.3"/>
<path d="M28.5 109.1v4.2M34.7 109.1v4.2M34.7 118.3v9.4M37.7 115.3h3M78.6 117.6v4.3M82.3 104v4.2M82.3 117.6v4.3M85.3 110.3h6.7M94 104v4.2M94 113.2v7.7M99.6 116.7h4.3M99.6 107.4h4.3"/>
<path d="M105.9 110.4v3.3M119.9 113.6v5.7M121.9 110.6h3.9M22.3 130.7h1.2M28.4 130.7h4.3M65.4 123.9h10.2M76.1 130.7h4.2M76.1 123.9h6.2v6.8M82.3 133.7v3h-6.1M85.3 123.9h6.7M99.6 130.7h4.3M99.6 126.1h4.3"/>
<path d="M105.9 133.7v3h-6.2M105.9 120v3M105.9 126.1v4.6M113.7 122.3h4.2M134.7 124.4v4.2M137.7 122.3h9.8M143.2 130.7h4.3M149.5 124.4v4.2M149.5 122.3h7.3M156.8 124.4v4.2M159.9 122.3h3M163.1 130.7h3.5"/>
<path d="M245.5 126.6h59.1v55.4h-59.1zM245.5 135h59.1M275.1 135v47M314.7 126.6h88.5v84.2h-88.5zM314.7 133.7h88.5M67.9 154.7h-5.8v3M245.5 144.4h59.1M245.5 153.8h59.1M49.3 163v4.2M52.3 169.2h6.2M55.8 160.7h4.2M55.8 161.8h4.2"/>
<path d="M55.8 176.7h4.2M55.8 178.9h4.2M61.5 163v4.2M62.1 160.7v1.1M62.1 164.8v3M62.1 170.7v3M62.1 176.7v2.2M62.6 163v4.2M65.6 169.2h18.3M87 163v4.2M131.8 160.7h4.9M134.7 163.7v87.3"/>
<path d="M245.5 163.2h59.1M245.5 172.6h59.1M62.1 181.9v3h-6.2M39.1 212.8h1.9M41.1 215.8v35.2M57.2 212.8h4.3M57.2 219.7h4.3M63.5 212.8v6.9M69.7 206.9h-6.2v3M52.9 227.2v4.2M55.8 233.4h5.7M63.5 222.7v3"/>
<path d="M63.5 227.2v4.2M63.5 236.4v7.8M69.3 233.4h3M75.4 233.4h4.4M75.4 227.2v4.2M79.8 227.2v4.2M82.8 233.4h10.1M39.1 254h1.9M57.2 247.1h4.3M131.8 254h4.9M47.2 260.3v4.3M50.2 262.6h26.6"/>
<path d="M79.8 260.3v4.3M80.8 260.3v4.4M83.7 262.7h38.9M125.6 260.3v4.4"/>
</g>
<g fill="#000" stroke="#000" stroke-width=".25">
<path d="M28.5 35.2l3-.5v1zM96.8 34.7l3 .5-3 .5zM25.5 37.6l.5 3h-1zM34.7 53.8l.5 3h-1zM34.7 53.8l3-.5v1zM43.9 53.3l3 .5-3 .5zM72.5 53.8l.5 3h-1zM82.4 46.6l3-.6v1zM87.4 55.7l.5 3h-1zM91.3 46l2.9 .6-2.9 .4zM93.8 43.5h.9l-.5 3.1zM94.2 37.6l.5 3h-.9z"/>
<path d="M99.8 46.6l3-.6v1zM106.1 53.6l3-.4v.9zM154.5 53.2l3 .4-3 .5zM164.6 56l.5 2.9h-1zM72 64.6h1l-.5 3zM72.5 67.6l.5 3h-1zM86.9 61.7h1l-.5 3zM95.8 64.2l3 .5-3 .5zM104.5 64.7l3-.5v1zM130.5 67.7h.9l-.5 3zM130.9 60.9l.5 3h-.9zM130.9 70.7l3-.5v1z"/>
<path d="M145.7 70.2l3 .5-3 .5zM164.6 76.6l.5 3h-1zM164.1 72.6h1l-.5 3zM34.2 81.6h1l-.5 3zM72 81.6h1l-.5 3zM134.1 84.1l3-.5v1zM146.3 83.6l3 .5-3 .5zM25.5 114.8l3 .5-3 .5zM34.7 115.3l.5 3h-1zM34.7 115.3l3-.5v1zM82.3 110.3l3-.5v.9zM91 109.8l3 .5-3 .4z"/>
<path d="M94 110.3l.5 2.9h-1zM105.4 113.7h1l-.5 3zM105.9 107.4l.5 3h-1zM119.4 119.3h1l-.5 3zM119.9 110.6l.5 3h-1zM25 127.7h1l-.5 3zM34.2 127.7h1l-.5 3zM75.6 123.4l3 .5-3 .5zM81.8 120.9h1l-.5 3zM82.3 130.7l.5 3h-1zM82.3 123.9l3-.5v1zM93.5 120.9h1l-.5 3z"/>
<path d="M105.4 123h1l-.5 3.1zM105.9 130.7l.5 3h-1zM134.7 122.3l3-.4v.9zM146.5 121.9l3 .4-3 .5zM149.5 122.3l.5 3h-1zM149 127.7h1l-.5 3zM156.8 122.3l3.1-.4v.9zM164.1 127.7h1l-.5 3zM61.6 157.7h.9l-.4 3zM49.3 169.2l3-.5v1zM58.5 168.7l3 .5-3 .5zM62.1 161.8l.4 3h-.9z"/>
<path d="M61.6 173.7h.9l-.4 3zM62.6 169.2l3-.5v1zM83.9 168.7l3.1 .5-3.1 .5zM134.7 160.7l.5 3h-1zM62.1 178.9l.4 3h-.9zM41.1 212.8l.5 3h-1zM63 209.9h1l-.5 2.9zM52.9 233.4l2.9-.5v1zM60.5 232.9l3 .5-3 .5zM63.5 233.4l.5 3h-1zM63.5 219.7l.5 3h-1zM72.3 232.9l3.1 .5-3.1 .5z"/>
<path d="M79.8 233.4l3-.5v1zM40.6 251h1l-.5 3zM63 244.2h1l-.5 2.9zM134.2 251h1l-.5 3zM47.2 262.6l3-.5v1zM76.8 262.1l3 .5-3 .5zM80.8 262.7l2.9-.5v.9zM122.6 262.2l3 .5-3 .4z"/>
</g>
<g fill="none" stroke="#000" stroke-width=".25">
<path d="M0 .1h419.9v296.9h-419.9zM5 5.1h410v286.9h-410zM243.2 220.8h28.8v30.2h-28.8zM272.5 220.8h140.8v10.8h-140.8zM272.5 232.1h140.8v18.9h-140.8zM243.2 251.4h84.8v9.5h-84.8zM328.5 251.4h84.8v9.5h-84.8zM243.2 271.3h94.5v9.4h-94.5zM243.2 270.3v.5zM243.2 261.4h18.9v9.4h-18.9zM262.6 261.4h150.7v9.4h-150.7zM338.2 271.3h16.3v9.4h-16.3z"/>
<path d="M354.9 271.3h16.3v9.4h-16.3zM371.7 271.3h41.6v19.3h-41.6zM243.2 281.2h94.5v9.4h-94.5zM338.2 281.2h33v9.4h-33z"/>
</g>
<!-- layer: MAPAS -->
<g fill="#dcdcdc" stroke="#dcdcdc" stroke-width=".25">
<path d="M191.4 15.1h211.8l-211.8 6.3zM191.4 21.4h211.8v-6.3z"/>
<path d="M191.4 21.4h36.4l-36.4 6.3zM191.4 27.7h36.4v-6.3z"/>
<path d="M227.8 21.4h36.4l-36.4 6.3zM227.8 27.7h36.4v-6.3z"/>
<path d="M264.2 21.4h36.3l-36.3 6.3zM264.2 27.7h36.3v-6.3z"/>
<path d="M300.5 21.4h26.4l-26.4 6.3zM300.5 27.7h26.4v-6.3z"/>
<path d="M326.9 21.4h29.4l-29.4 6.3zM326.9 27.7h29.4v-6.3z"/>
<path d="M356.3 21.4h16.7l-16.7 6.3zM356.3 27.7h16.7v-6.3z"/>
<path d="M373 21.4h30.2l-30.2 6.3zM373 27.7h30.2v-6.3z"/>
<path d="M314.7 126.6h88.5l-88.5 7.1zM314.7 133.7h88.5v-7.1z"/>
<path d="M245.5 126.6h59.1l-59.1 8.4zM245.5 135h59.1v-8.4z"/>
</g>
<path d="M256.3 139.7h8" fill="none" stroke="#f00" stroke-width=".25"/>
<path d="M256.3 149.1h8" fill="none" stroke="#0f0" stroke-width=".25"/>
<path d="M256.3 158.5h8" fill="none" stroke="#f0f" stroke-width=".25"/>
<path d="M256.3 167.9h8" fill="none" stroke="#0ff" stroke-width=".25"/>
<path d="M256.3 177.3h8" fill="none" stroke="#808080" stroke-width=".25"/>
<text font-size="7.9" x="291.3" y="229.7">UNIVERSIDAD DE MÁLAGA</text>
<g font-size="4">
<text x="274.5" y="236.6">PROYECTO DE INGENIERÍA:</text>
<text x="274.6" y="242.6">Iluminación automatizada y sistema de videovigilancia del hangar 3 de</text>
<text x="274.7" y="247.3">producción de aviones. Fábrica AIRBUS - Tablada (Sevilla)</text>
<text x="271.1" y="267.8">DISTRIBUCIÓN DE LUMINARIAS EN OFICINAS, VESTUARIOS Y BAÑOS</text>
</g>
<g font-size="3.2">
<text x="289.6" y="19.4">LEYENDA</text>
<text x="203.3" y="25.7">Símbolo</text>
<text x="237.7" y="25.7">Referencia</text>
<text x="273.2" y="25.4">Descripción</text>
<text x="304" y="25.4">Potencia (W)</text>
<text x="334.3" y="25.4">Flujo (lm)</text>
<text x="363.1" y="25.7">IP</text>
<text x="381.3" y="25.7">Cantidad</text>
<text x="231" y="33.9">brand Signify, Philips</text>
<text x="228.8" y="37.7">910505103609 DN142B</text>
<text x="231.5" y="41.6">20S/840 PSD-E WR</text>
<text x="268.6" y="41.2">empotrado estanco</text>
<text x="271.7" y="37.4">Downlight LED</text>
<text x="310.6" y="39.4">37,5</text>
<text x="338" y="39.6">5900</text>
<text x="361.3" y="39.7">IP44</text>
<text x="386.4" y="39.6">33</text>
<text x="237.7" y="45.4">D200 ELB3</text>
<text x="229.7" y="55.5">ZUMTOBEL 62927749</text>
<text x="233.8" y="59.3">(STD - Standard)</text>
<text x="271.7" y="59">Downlight LED</text>
<text x="229.1" y="63.2">PANOS R R150 2k-940</text>
<text x="268.4" y="62.9">empotrado redondo</text>
<text x="310.7" y="61">14,1</text>
<text x="337.9" y="61.2">1940</text>
<text x="361.3" y="61.2">IP44</text>
<text x="386.3" y="61.2">12</text>
<text x="231.9" y="67">LDO H AL RET WH</text>
<text x="231" y="77.1">brand Signify, Philips</text>
<text x="228.6" y="80.9">911401842487 SM136V</text>
<text x="267.6" y="80.6">Luminaria LED lineal</text>
<text x="310.6" y="82.7">22,5</text>
<text x="338" y="82.8">6800</text>
<text x="361.3" y="82.8">IP20</text>
<text x="386.2" y="82.8">13</text>
<text x="232.1" y="84.8">G4 36_45_68S/840</text>
<text x="232.5" y="88.7">PSD W20L157 OC</text>
<text x="274.7" y="84.4">empotrada</text>
<text x="231" y="98.7">brand Signify, Philips</text>
<text x="203.6" y="103.3">1</text>
<text x="228.8" y="102.6">910505102289 DN470B</text>
<text x="229.9" y="106.4">LED30S/840 PSD-E C</text>
<text x="271.7" y="102.3">Downlight LED</text>
<text x="274.7" y="106.1">empotrado</text>
<text x="310.6" y="104.3">21,2</text>
<text x="338" y="104.5">2900</text>
<text x="361.3" y="104.5">IP20</text>
<text x="387.3" y="104.5">5</text>
<text x="241.9" y="110.3">WH P</text>
<text x="353.3" y="131.3">NOTAS</text>
<text x="266.4" y="132.2">ISOLÍNEAS</text>
<text x="284.2" y="140.7">300,0 lx</text>
<text x="323.1" y="148.1">1. Luminarias empotradas en falso techo existente</text>
<text x="284.3" y="150">400,0 lx</text>
<text x="323.2" y="152">2. Control automatizado conforme al CTE DB-HE3</text>
<text x="327.4" y="155.8">3. Niveles mínimos según UNE-EN 12464-1:</text>
<text x="284.2" y="159.4">500,0 lx</text>
<text x="330.2" y="159.6">- Oficinas: Em ≥ 500 lx / UGR ≤ 19 / Ra ≥ 80</text>
<text x="322.4" y="163.5">- Vestuarios y baños: Em ≥ 200 lx / UGR ≤ 25 / Ra ≥ 80</text>
<text x="333.5" y="167.3">4. Resultados obtenidos en DIALux:</text>
<text x="284.2" y="168.8">600,0 lx</text>
<text x="344.9" y="171.2">- Oficina 1: Em = 556 lx</text>
<text x="284.2" y="178.2">700,0 lx</text>
<text x="343.2" y="178.8">- Vestuario 1: Em = 423 lx</text>
<text x="344.9" y="175">- Oficina 2: Em = 673 lx</text>
<text x="343.2" y="182.7">- Vestuario 2: Em = 517 lx</text>
<text x="346.2" y="186.5">- Baño 1: Em = 468 lx</text>
<text x="346.2" y="190.4">- Baño 2: Em = 447 lx</text>
<text x="326.4" y="194.2">5. Luminarias con driver DALI para regulación</text>
<text x="329.8" y="198">6. IP mínimo en baños y vestuarios: IP44</text>
<text x="244.1" y="269.1">2.3.</text>
<text x="244.1" y="278.9">José María Tendero Navajas</text>
<text x="290.3" y="278.9">Maya Ruiz Díaz</text>
<text x="342.2" y="277.8">1:100</text>
<text x="361.7" y="277.8">m</text>
<text x="345.9" y="287.9">JUNIO/2026</text>
</g>
<g font-size="2.8">
<text x="61.5" y="33.8">7,13</text>
<text x="85.6" y="45.2">1,18</text>
<text x="92.8" y="44.8" transform="rotate(-90 92.8 44.8)">0,89</text>
<text x="106.7" y="45.2">0,56</text>
<text x="38" y="52.4">1,23</text>
<text x="129.1" y="52.2">5,14</text>
<text x="71.1" y="63.5" transform="rotate(-90 71.1 63.5)">1,38</text>
<text x="86" y="62.1" transform="rotate(-90 86 62.1)">0,9</text>
<text x="111.4" y="63.3">0,57</text>
<text x="33.3" y="71.9" transform="rotate(-90 33.3 71.9)">3,07</text>
<text x="129.5" y="68.5" transform="rotate(-90 129.5 68.5)">0,98</text>
<text x="137" y="69.3">1,77</text>
<text x="163.2" y="68.6" transform="rotate(-90 163.2 68.6)">1,97</text>
<text x="71.1" y="78.1" transform="rotate(-90 71.1 78.1)">1,7</text>
<text x="138.9" y="82.7">1,52</text>
<text x="24.1" y="86.7" transform="rotate(-90 24.1 86.7)">9,31</text>
<text x="163.2" y="106.2" transform="rotate(-90 163.2 106.2)">5,41</text>
<text x="16.6" y="113.9">0,61</text>
<text x="85.4" y="108.9">1,16</text>
<text x="92.6" y="119.9" transform="rotate(-90 92.6 119.9)">1,36</text>
<text x="104.5" y="114.8" transform="rotate(-90 104.5 114.8)">0,93</text>
<text x="118.5" y="119.3" transform="rotate(-90 118.5 119.3)">1,17</text>
<text x="33.3" y="125.8" transform="rotate(-90 33.3 125.8)">1,53</text>
<text x="66.3" y="122.5">0,38</text>
<text x="139.3" y="120.9">1,48</text>
<text x="150.5" y="120.9">0,74</text>
<text x="148.1" y="129.2" transform="rotate(-90 148.1 129.2)">0,84</text>
<text x="76" y="135.3">0,68</text>
<text x="99.6" y="135.3">0,47</text>
<text x="62.9" y="153.3">0,11</text>
<text x="52.6" y="167.8">1,22</text>
<text x="72.1" y="167.8">2,44</text>
<text x="55.8" y="183.5">0,22</text>
<text x="64.3" y="205.5">0,69</text>
<text x="133.3" y="210.1" transform="rotate(-90 133.3 210.1)">9,33</text>
<text x="55.4" y="232">1,06</text>
<text x="86.7" y="232">0,44</text>
<text x="39.7" y="235.9" transform="rotate(-90 39.7 235.9)">4,11</text>
<text x="62.1" y="243.1" transform="rotate(-90 62.1 243.1)">1,37</text>
<text x="60.7" y="261.2">3,25</text>
<text x="100.5" y="261.3">4,48</text>
</g>
<text font-size="2.7" x="203.6" y="38.5">Vestuarios</text>
<g font-size="2.6">
<text x="243.9" y="254.4">PROMOTOR:</text>
<text x="329.1" y="254.4">LOCALIZACIÓN:</text>
<text x="243.9" y="264.3">PLANO Nº:</text>
<text x="244.1" y="274.2">AUTOR:</text>
<text x="290.6" y="274.3">REVISOR:</text>
<text x="338.8" y="274.3">ESCALA:</text>
<text x="355.7" y="274.3">COTAS EN:</text>
<text x="372.6" y="274.3">AUTOR:</text>
<text x="244.1" y="284.2">TITULACIÓN:</text>
<text x="338.8" y="284.2">FECHA:</text>
<text x="372.2" y="282.5">REVISOR:</text>
<text x="372.4" y="289.8">Fdo.:</text>
</g>
<g font-size="2.5">
<text x="244" y="257.8">Airbus S.A.S.</text>
<text x="329.2" y="258.5">Av. Maestranza Aérea, Nº 17, C.P. 41011, Sevilla (España)</text>
<text x="244" y="288.6">GRADO EN INGENIERÍA ELECTRÓNICA, ROBÓTICA Y MECATRÓNICA</text>
</g>
<text font-size="2.2" x="203.6" y="60.1">7</text>
<g font-size="2.1" fill="#dcdcdc">
<text x="131.8" y="67.8">10 m2</text>
<text x="131.8" y="69.8">8.3 W/m2</text>
<text x="131.8" y="71.8">Em: 447 lx</text>
<text x="93.1" y="78.8">Baño 1</text>
<text x="93.1" y="80.8">11 m2</text>
<text x="93.1" y="82.8">8.0 W/m2</text>
<text x="64.2" y="84.1">Vestuario 1</text>
<text x="64.2" y="86.2">57 m2</text>
<text x="93.1" y="84.8">Em: 468 lx</text>
<text x="128.5" y="103.7">Vestuario 2</text>
<text x="128.5" y="105.6">29 m2</text>
<text x="128.5" y="107.7">9.0 W/m2</text>
<text x="128.5" y="109.7">Em: 517 lx</text>
<text x="87.5" y="207.3">Oficina 1</text>
<text x="87.5" y="209.4">58 m2</text>
<text x="87.5" y="211.4">5.1 W/m2</text>
<text x="87.5" y="213.3">Em: 556 lx</text>
<text x="63.5" y="233.4">Oficina 2</text>
<text x="63.5" y="235.4">13 m2</text>
<text x="63.5" y="237.4">7.9 W/m2</text>
<text x="63.5" y="239.4">Em: 673 lx</text>
</g>
<text font-size="1.7" x="209.6" y="81.7" transform="rotate(-90 209.6 81.7)">5</text>
<g font-size="1.4">
<text x="82.4" y="46.6">Vestuarios</text>
<text x="94.2" y="46.6">Vestuarios</text>
<text x="34.7" y="53.8">Vestuarios</text>
<text x="46.9" y="53.8">Vestuarios</text>
<text x="59.2" y="53.8">Vestuarios</text>
<text x="71.5" y="53.8">Vestuarios</text>
<text x="87.4" y="64.7">7</text>
<text x="98.8" y="64.7">7</text>
<text x="114.5" y="60.6">7</text>
<text x="130.9" y="60.9">7</text>
<text x="148.7" y="60.9">7</text>
<text x="72.5" y="67.6">Vestuarios</text>
<text x="114.5" y="70.6">7</text>
<text x="130.9" y="70.7">7</text>
<text x="148.7" y="70.7">7</text>
<text x="87.4" y="78.9">7</text>
<text x="98.8" y="78.9">7</text>
<text x="34.7" y="84.6">Vestuarios</text>
<text x="46.9" y="84.6">Vestuarios</text>
<text x="59.2" y="84.6">Vestuarios</text>
<text x="71.5" y="84.6">Vestuarios</text>
<text x="119" y="84.1">Vestuarios</text>
<text x="134.1" y="84.1">Vestuarios</text>
<text x="149.3" y="84.1">Vestuarios</text>
<text x="88.5" y="93.6">7</text>
<text x="99.5" y="93.6">7</text>
<text x="72.5" y="99.6">Vestuarios</text>
<text x="120.1" y="99.7">Vestuarios</text>
<text x="134.8" y="99.7">Vestuarios</text>
<text x="149.5" y="99.7">Vestuarios</text>
<text x="105.9" y="107.4">Vestuarios</text>
<text x="82.3" y="110.3">Vestuarios</text>
<text x="94" y="110.3">Vestuarios</text>
<text x="119.5" y="110.6">Vestuarios</text>
<text x="34.7" y="115.3">Vestuarios</text>
<text x="46.9" y="115.3">Vestuarios</text>
<text x="59.2" y="115.3">Vestuarios</text>
<text x="71.5" y="115.3">Vestuarios</text>
<text x="105.9" y="116.7">Vestuarios</text>
<text x="82.3" y="123.9">Vestuarios</text>
<text x="94" y="123.9">Vestuarios</text>
<text x="119.9" y="122.3">Vestuarios</text>
<text x="134.7" y="122.3">Vestuarios</text>
<text x="149.5" y="122.3">Vestuarios</text>
<text x="105.9" y="126.1">Vestuarios</text>
<text x="62.1" y="169.2">5</text>
<text x="87.5" y="169.2">5</text>
<text x="112.9" y="169.2">5</text>
<text x="62.1" y="186.3">5</text>
<text x="87.5" y="186.3">5</text>
<text x="112.9" y="186.3">5</text>
<text x="62.1" y="203.4">5</text>
<text x="87.5" y="203.4">5</text>
<text x="112.9" y="203.4">5</text>
<text x="63.5" y="219.7">1</text>
<text x="92.9" y="222.2">5</text>
<text x="113.5" y="222.2">5</text>
<text x="52.9" y="233.4">1</text>
<text x="63.5" y="233.4">1</text>
<text x="75.4" y="233.4">1</text>
<text x="92.9" y="244.7">5</text>
<text x="113.5" y="244.7">5</text>
<text x="63.5" y="247.1">1</text>
</g>
</svg>
